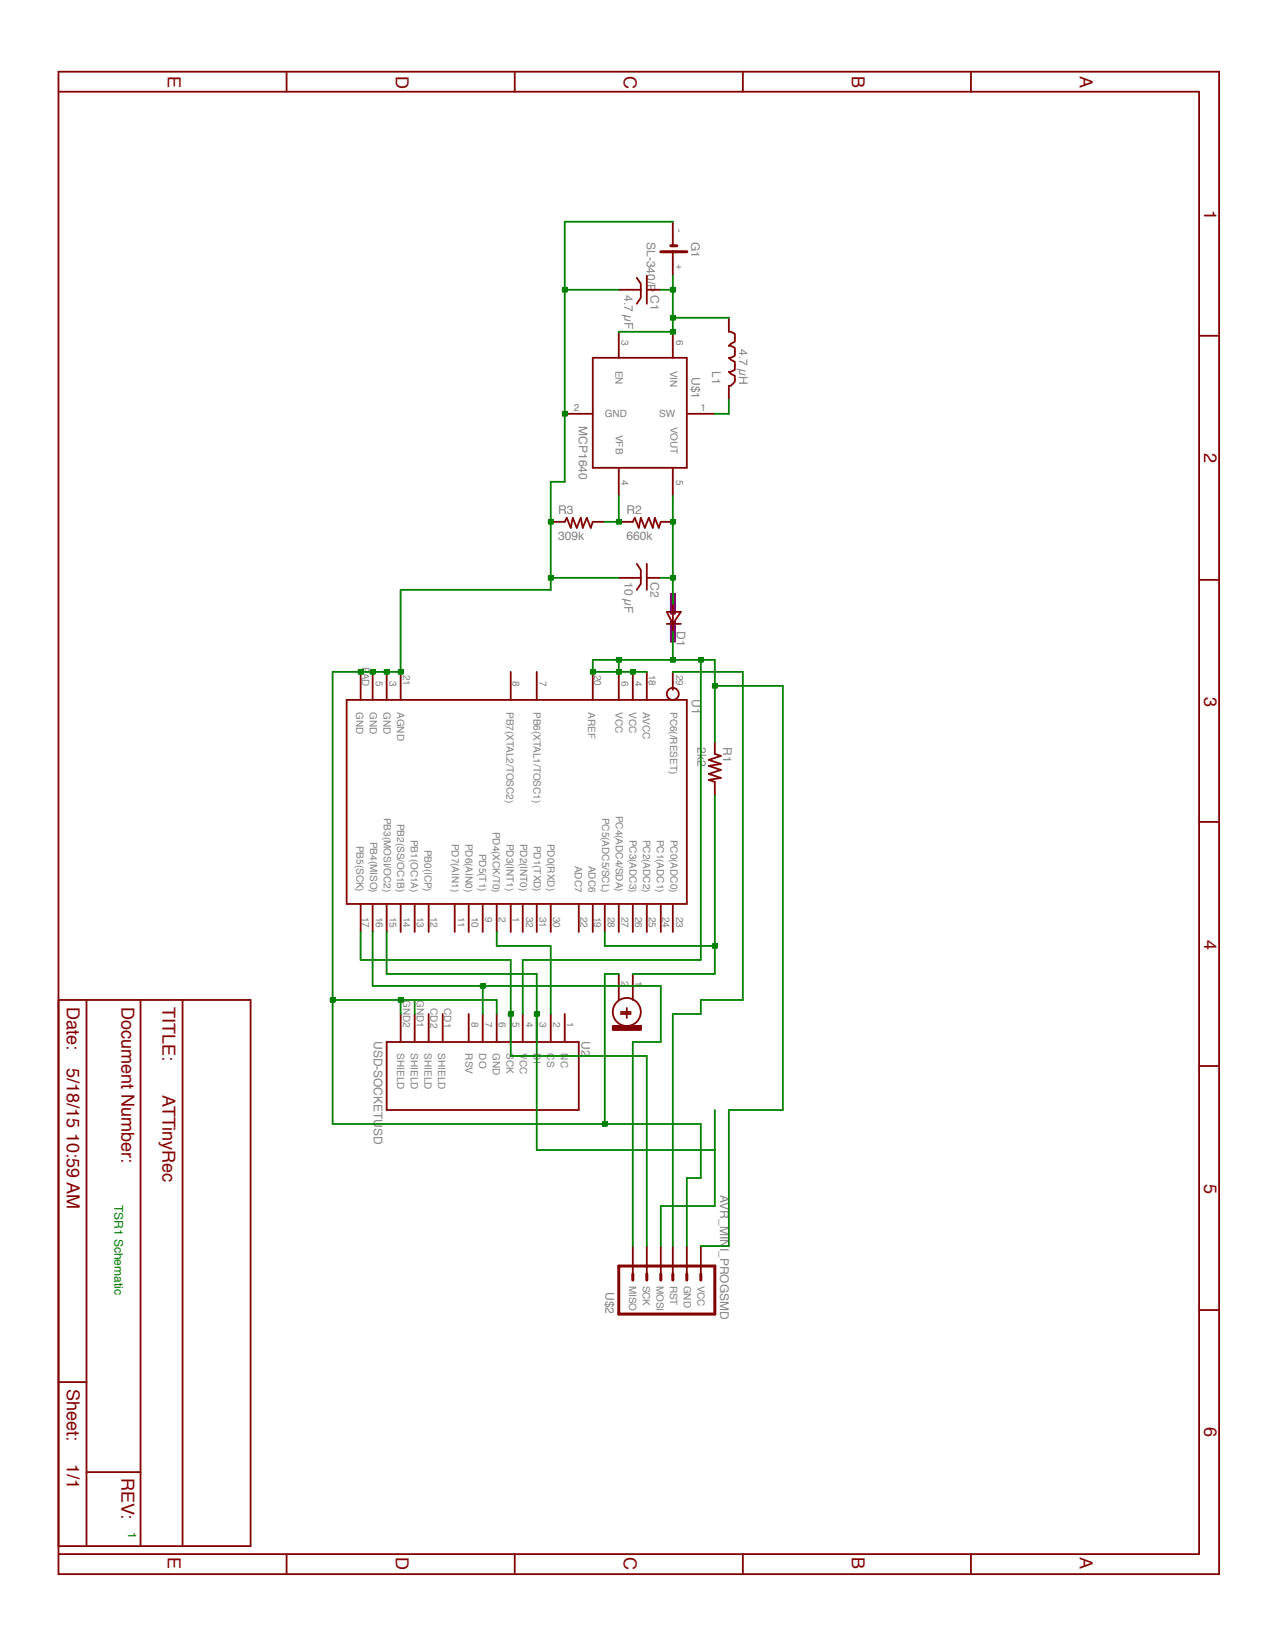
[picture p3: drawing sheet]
<svg xmlns="http://www.w3.org/2000/svg" width="216mm" height="279mm" viewBox="0 0 216 279" stroke-linecap="round" stroke-linejoin="round" font-family="sans-serif">
<path d="M113.9 100.7h.6v3.4h-.6z" fill="#810082"/>
<path d="M113.8 100.7h.6v3.4h-.6z" fill="none" stroke="#810082" stroke-width=".31"/>
<path d="M113.9 105.4h.6v3.4h-.6z" fill="#810082"/>
<path d="M113.8 105.5h.6v3.4h-.6z" fill="none" stroke="#810082" stroke-width=".31"/>
<g fill="none" stroke="#820000" stroke-width=".31">
<path d="M105.3 171.7h1.7M105.3 172h1.7M106.3 171v.7M106.3 172v.7"/>
<circle cx="106.3" cy="171.7" r="2.38"/>
</g>
<path d="M104 174h4.8v.6h-4.8z" fill="#820000"/>
<g fill="none" stroke="#820000" stroke-width=".31">
<path d="M9.9 12.2h196.9v254.8h-196.9zM9.9 15.6h193.5v248h-193.5M48.6 12.2v3.4M87.3 12.2v3.4M126 12.2v3.4M164.7 12.2v3.4M114.1 37.6v4.1M104.9 56.3v4.4M104.9 49.2h3.8M108 47.1l.7 1v1.1M108.7 49.2v1.3l-.7 1M109.7 46.8v4.7"/>
<path d="M109.7 49.2h2.4M114.1 42.7v4.1M114.1 56.3v4.4M123.6 53.9v2.4h.4l.6 .3v1.4l-.6 .3-.4 .4h.4l.6 .3v1.4l-.6 .3h-.4l.4 .3 .6 .4v1.3l-.6 .4h-.4l.4 .3 .6 .4v1l-.6 .6h-.4v2.4M203.4 57h3.4M95.8 70.2h4.7M100.5 60.7h16v18.7h-16zM104.9 79.4v4.7M114.1 79.4v4.7M116.5 70.2h4.7M93.4 88.5h2.4l.3-.7 .7 1.7 .3-1.7 .7 1.7 .7-1.7 .3 1.7 .7-1.7 .7 1.7 .3-1h2.1M104.9 88.5h2.4l.4-.7 .6 1.7 .4-1.7 .7 1.7 .6-1.7 .7 1.7 .4-1.7 .6 1.7 .4-1h2"/>
<path d="M104.9 98h3.8M108 95.7l.7 1v1.3M108.7 98v1l-.7 1.1M109.7 95.7v4.4M109.7 98h2.4M203.4 98.4h3.4M58.8 118.7h57.7v34.6h-57.7zM61.2 114v4.7M63.2 114v4.7M65.6 114v4.7M68 114v4.7M86.6 114v4.7"/>
<path d="M91 114v4.7M100.5 114v4.7M104.9 114v4.7M107.3 114v4.7M109.7 114v4.7M113.1 103.8h2.4l-1.4 2zM113.1 105.8h2.4M114.1 102.4v4.8M114.1 114v3M121.2 125.9v2l1.1 .3-2.1 .7 2.1 .7-2.1 .3 2.1 .7-2.1 .7 2.1 .7-2.1 .3 1 .3v2.4M203.4 139.4h3.4M61.2 153.3v4.8"/>
<path d="M63.2 153.3v4.8M65.6 153.3v4.8M68 153.3v4.8M70.3 153.3v4.8M72.7 153.3v4.8M77.1 153.3v4.8M79.5 153.3v4.8M81.9 153.3v4.8M84.2 153.3v4.8M86.6 153.3v4.8M88.7 153.3v4.8M91 153.3v4.8"/>
<path d="M93.4 153.3v4.8M98.2 153.3v4.8M100.5 153.3v4.8M102.6 153.3v4.8M104.9 153.3v4.8M107.3 153.3v4.8M109.7 153.3v4.8M112.1 153.3v4.8M114.1 153.3v4.8M9.9 169.6h32.6v92.7h-32.6M14.7 169.6v92.7M23.8 169.6v92.7"/>
<path d="M31 169.6v92.7M65.6 176.8h32.6v11.5h-32.6zM68 172v4.8M70.3 172v4.8M72.7 172v4.8M75.1 172v4.8M79.5 172v4.8M81.9 172v4.8M84.2 172v4.8M86.6 172v4.8M88.7 172v4.8M91 172v4.8"/>
<path d="M93.4 172v4.8M95.8 172v4.8M103.9 174h4.8v.7h-4.8zM104.9 165.2v4.4M107.3 165.2v4.4M203.4 180.8h3.4M107.3 211.4v4.7M109.7 211.4v4.7M112.1 211.4v4.7M114.1 211.4v4.7M116.5 211.4v4.7M118.9 211.4v4.7"/>
<path d="M9.9 234.5h4.8M203.4 222.2h3.4M14.7 249.7h9.1M48.6 263.6v3.4M87.3 263.6v3.4M126 263.6v3.4M164.7 263.6v3.4"/>
<circle cx="114.1" cy="117.7" r="1.02"/>
</g>
<path d="M112.1 42.7h4.4M113.8 41.7h1M104.9 214.8h16.3v8.1h-16.3zM107.3 216.1v1.1M109.7 216.1v1.1M112.1 216.1v1.1M114.1 216.1v1.1M116.5 216.1v1.1M118.9 216.1v1.1" fill="none" stroke="#820000" stroke-width=".51"/>
<path d="M121.2 135v30.2h-13.9M102.6 158.1v2.4h18.6" fill="none" stroke="#008100" stroke-width=".31"/>
<path d="M121 160h.7v.7h-.7z" fill="#008100"/>
<path d="M65.6 158.1v7.1h25.4v29.9h30.2v-6.8M120.9 160.1h.7v.7h-.7z" fill="none" stroke="#008100" stroke-width=".31"/>
<path d="M90.8 171.6h.7v.7h-.7z" fill="#008100"/>
<path d="M63.2 158.1v9.2h18.7v4.7M90.7 171.7h.7v.7h-.7zM121.2 195.1v9.5h-9.1v6.8" fill="none" stroke="#008100" stroke-width=".31"/>
<path d="M81.6 166.8h.7v.7h-.7z" fill="#008100"/>
<path d="M61.2 158.1v4.7h25.4v16.3h23.1M81.5 166.9h.7v.7h-.7zM81.9 167.3h30.2v9.5h-4.8v34.6" fill="none" stroke="#008100" stroke-width=".31"/>
<path d="M86.4 171.6h.6v.7h-.6z" fill="#008100"/>
<path d="M104.9 114h2.4M84.2 158.1v2.4h9.2v11.5M86.3 171.7h.7v.7h-.7zM109.7 179.1v32.3" fill="none" stroke="#008100" stroke-width=".31"/>
<path d="M104.7 113.6h.7v.6h-.7z" fill="#008100"/>
<path d="M104.6 113.6h.7v.7h-.7zM107.3 114h2.4" fill="none" stroke="#008100" stroke-width=".31"/>
<path d="M107.1 113.6h.6v.6h-.6z" fill="#008100"/>
<path d="M100.5 111.9h20.7v14M107 113.6h.7v.7h-.7zM118.9 111.9v50.9h-30.2v9.2" fill="none" stroke="#008100" stroke-width=".31"/>
<path d="M118.6 111.5h.7v.7h-.7z" fill="#008100"/>
<path d="M100.5 111.9v2.1M118.5 111.6h.7v.7h-.7zM121.2 116.4h11.6" fill="none" stroke="#008100" stroke-width=".31"/>
<path d="M121 115.9h.7v.7h-.7z" fill="#008100"/>
<path d="M114.1 107.2v4.7M120.9 116h.7v.7h-.7zM132.8 116.4v71.9h-9.2" fill="none" stroke="#008100" stroke-width=".31"/>
<path d="M113.9 111.5h.6v.7h-.6z" fill="#008100"/>
<path d="M104.9 111.9v2.1h-4.4M113.8 111.6h.6v.7h-.6zM123.6 188.3v23.1h-4.7" fill="none" stroke="#008100" stroke-width=".31"/>
<path d="M104.7 111.5h.7v.7h-.7z" fill="#008100"/>
<path d="M104.6 111.6h.7v.7h-.7z" fill="none" stroke="#008100" stroke-width=".31"/>
<path d="M100.3 113.6h.7v.6h-.7z" fill="#008100"/>
<path d="M114.1 46.8v9.5h-9.2M100.2 113.6h.7v.7h-.7zM114.1 114h11.9v55.6h-7.1v2.4h-4.8v39.4" fill="none" stroke="#008100" stroke-width=".31"/>
<path d="M113.9 55.9h.6v.6h-.6z" fill="#008100"/>
<path d="M113.8 55.9h.6v.7h-.6zM114.1 53.9h9.5" fill="none" stroke="#008100" stroke-width=".31"/>
<path d="M113.9 53.5h.6v.7h-.6z" fill="#008100"/>
<path d="M112.1 49.2h2M113.8 53.6h.6v.6h-.6z" fill="none" stroke="#008100" stroke-width=".31"/>
<path d="M113.9 48.7h.6v.7h-.6z" fill="#008100"/>
<path d="M114.1 37.6h-18.3v32.6M95.8 49.2h9.1M113.8 48.8h.6v.7h-.6z" fill="none" stroke="#008100" stroke-width=".31"/>
<path d="M95.5 48.7h.7v.7h-.7z" fill="#008100"/>
<path d="M95.4 48.8h.7v.7h-.7zM95.8 70.2v11.5h-2.4" fill="none" stroke="#008100" stroke-width=".31"/>
<path d="M95.5 69.8h.7v.7h-.7z" fill="#008100"/>
<path d="M95.4 69.9h.7v.6h-.7zM56.4 169.6h27.8v2.4M68 169.6v2.4M70.3 169.6v2.4" fill="none" stroke="#008100" stroke-width=".31"/>
<path d="M67.7 169.2h.7v.7h-.7z" fill="#008100"/>
<path d="M61.2 114h4.4M67.6 169.3h.7v.7h-.7z" fill="none" stroke="#008100" stroke-width=".31"/>
<path d="M62.9 113.6h.7v.6h-.7z" fill="#008100"/>
<path d="M62.9 113.6h.6v.7h-.6zM65.6 114h2.4" fill="none" stroke="#008100" stroke-width=".31"/>
<path d="M65.3 113.6h.7v.6h-.7z" fill="#008100"/>
<path d="M93.4 88.5v11.6h-25.4v13.9M65.2 113.6h.7v.7h-.7z" fill="none" stroke="#008100" stroke-width=".31"/>
<path d="M67.7 113.6h.7v.6h-.7z" fill="#008100"/>
<path d="M61.2 114h-4.8v55.6M67.6 113.6h.7v.7h-.7z" fill="none" stroke="#008100" stroke-width=".31"/>
<path d="M60.9 113.6h.7v.6h-.7z" fill="#008100"/>
<path d="M60.8 113.6h.7v.7h-.7zM104.9 165.2h-2.3v25.5h-46.2v-21.1" fill="none" stroke="#008100" stroke-width=".31"/>
<path d="M56.2 169.2h.6v.7h-.6z" fill="#008100"/>
<path d="M56.1 169.3h.7v.7h-.7zM102.6 190.7h16.3" fill="none" stroke="#008100" stroke-width=".31"/>
<path d="M102.3 190.3h.7v.6h-.7z" fill="#008100"/>
<path d="M93.4 81.7v6.8M102.2 190.3h.7v.7h-.7z" fill="none" stroke="#008100" stroke-width=".31"/>
<path d="M93.2 88.1h.6v.7h-.6z" fill="#008100"/>
<path d="M93.1 88.2h.6v.7h-.6zM93.4 98h11.5" fill="none" stroke="#008100" stroke-width=".31"/>
<path d="M93.2 97.6h.6v.7h-.6z" fill="#008100"/>
<path d="M93.1 97.7h.6v.7h-.6zM104.9 84.1v4.4h-2.3M118.9 190.7v9.1h-2.4v11.6" fill="none" stroke="#008100" stroke-width=".31"/>
<path d="M104.7 88.1h.7v.7h-.7z" fill="#008100"/>
<path d="M104.6 88.2h.7v.7h-.7zM114.1 88.5v9.5h-2" fill="none" stroke="#008100" stroke-width=".31"/>
<path d="M113.9 88.1h.6v.7h-.6z" fill="#008100"/>
<path d="M113.8 88.2h.6v.7h-.6zM114.1 84.1v4.4M114.1 98v4.4" fill="none" stroke="#008100" stroke-width=".31"/>
<path d="M113.9 97.6h.6v.7h-.6z" fill="#008100"/>
<path d="M123.6 67.8v2.4h-2.4M113.8 97.7h.6v.7h-.6z" fill="none" stroke="#008100" stroke-width=".31"/>
<g font-size="3.1" fill="#820000">
<text x="28.5" y="12.8" transform="rotate(90 28.5 12.8)">E</text>
<text x="67.1" y="12.8" transform="rotate(90 67.1 12.8)">D</text>
<text x="105.8" y="12.8" transform="rotate(90 105.8 12.8)">C</text>
<text x="144.5" y="12.8" transform="rotate(90 144.5 12.8)">B</text>
<text x="183.1" y="12.8" transform="rotate(90 183.1 12.8)">A</text>
<text x="204.2" y="35.5" transform="rotate(90 204.2 35.5)">1</text>
<text x="204.2" y="76.9" transform="rotate(90 204.2 76.9)">2</text>
<text x="204.2" y="118.2" transform="rotate(90 204.2 118.2)">3</text>
<text x="204.2" y="159.5" transform="rotate(90 204.2 159.5)">4</text>
<text x="11.3" y="170.8" transform="rotate(90 11.3 170.8)">Date:</text>
<text x="20.6" y="170.8" transform="rotate(90 20.6 170.8)">Document Number:</text>
<text x="27.5" y="170.8" transform="rotate(90 27.5 170.8)">TITLE:</text>
<text x="11.3" y="181.2" transform="rotate(90 11.3 181.2)">5/18/15 10:59 AM</text>
<text x="27.5" y="185.8" transform="rotate(90 27.5 185.8)">ATTinyRec</text>
<text x="204.2" y="200.8" transform="rotate(90 204.2 200.8)">5</text>
<text x="11.3" y="235.6" transform="rotate(90 11.3 235.6)">Sheet:</text>
<text x="204.2" y="242.1" transform="rotate(90 204.2 242.1)">6</text>
<text x="11.3" y="248.4" transform="rotate(90 11.3 248.4)">1/1</text>
<text x="20.6" y="250.7" transform="rotate(90 20.6 250.7)">REV:</text>
<text x="28.5" y="264.2" transform="rotate(90 28.5 264.2)">E</text>
<text x="67.1" y="264.2" transform="rotate(90 67.1 264.2)">D</text>
<text x="105.8" y="264.2" transform="rotate(90 105.8 264.2)">C</text>
<text x="144.5" y="264.2" transform="rotate(90 144.5 264.2)">B</text>
<text x="183.1" y="264.2" transform="rotate(90 183.1 264.2)">A</text>
</g>
<g font-size="2" fill="#808080">
<text x="109.7" y="41.1" transform="rotate(90 109.7 41.1)">SL-340/P</text>
<text x="117.2" y="41.1" transform="rotate(90 117.2 41.1)">G1</text>
<text x="105.9" y="50.1" transform="rotate(90 105.9 50.1)">4.7 µF</text>
<text x="110.3" y="50.1" transform="rotate(90 110.3 50.1)">C1</text>
<text x="125.4" y="59.3" transform="rotate(90 125.4 59.3)">4.7 µH</text>
<text x="117.3" y="64" transform="rotate(90 117.3 64)">U$1</text>
<text x="120.8" y="63" transform="rotate(90 120.8 63)">L1</text>
<text x="98.1" y="72.3" transform="rotate(90 98.1 72.3)">MCP1640</text>
<text x="94.7" y="87.2">R3</text>
<text x="106.2" y="87.2">R2</text>
<text x="94.7" y="91.6">309k</text>
<text x="106.2" y="91.6">660k</text>
<text x="105.9" y="98.7" transform="rotate(90 105.9 98.7)">10 µF</text>
<text x="110.3" y="98.7" transform="rotate(90 110.3 98.7)">C2</text>
<text x="114.8" y="107.1" transform="rotate(90 114.8 107.1)">D1</text>
<text x="117.4" y="118.7" transform="rotate(90 117.4 118.7)">U1</text>
<text x="118.3" y="126.8" transform="rotate(90 118.3 126.8)">2k2</text>
<text x="122.7" y="126.8" transform="rotate(90 122.7 126.8)">R1</text>
<text x="63.4" y="176.6" transform="rotate(90 63.4 176.6)">USD-SOCKETUSD</text>
<text x="98.6" y="176.6" transform="rotate(90 98.6 176.6)">U2</text>
<text x="122.1" y="202.8" transform="rotate(90 122.1 202.8)">AVR_MINI_PROGSMD</text>
<text x="102.7" y="219.2" transform="rotate(90 102.7 219.2)">U$2</text>
</g>
<g font-size="2" fill="#008100">
<text x="19.4" y="204.4" transform="rotate(90 19.4 204.4)">TSR1 Schematic</text>
<text x="21.7" y="260" transform="rotate(90 21.7 260)">1</text>
</g>
<g font-size="1.7" fill="#808080">
<text x="114.7" y="38.9" transform="rotate(90 114.7 38.9)">-</text>
<text x="114.7" y="44.9" transform="rotate(90 114.7 44.9)">+</text>
<text x="105.4" y="57.6" transform="rotate(90 105.4 57.6)">3</text>
<text x="114.7" y="57.6" transform="rotate(90 114.7 57.6)">6</text>
<text x="104.4" y="62.9" transform="rotate(90 104.4 62.9)">EN</text>
<text x="113.7" y="62.9" transform="rotate(90 113.7 62.9)">VIN</text>
<text x="97.3" y="69.7">2</text>
<text x="102.6" y="70.7">GND</text>
<text x="111.8" y="70.7">SW</text>
<text x="118.8" y="69.7">1</text>
<text x="104.4" y="73.8" transform="rotate(90 104.4 73.8)">VFB</text>
<text x="113.7" y="72.4" transform="rotate(90 113.7 72.4)">VOUT</text>
<text x="105.4" y="81.4" transform="rotate(90 105.4 81.4)">4</text>
<text x="114.7" y="81.4" transform="rotate(90 114.7 81.4)">5</text>
<text x="61.4" y="113.1" transform="rotate(90 61.4 113.1)">PAD</text>
<text x="63.7" y="115.5" transform="rotate(90 63.7 115.5)">5</text>
<text x="66.1" y="115.5" transform="rotate(90 66.1 115.5)">3</text>
<text x="68.4" y="114.5" transform="rotate(90 68.4 114.5)">21</text>
<text x="86.9" y="115.5" transform="rotate(90 86.9 115.5)">8</text>
<text x="91.5" y="115.5" transform="rotate(90 91.5 115.5)">7</text>
<text x="100.8" y="114.5" transform="rotate(90 100.8 114.5)">20</text>
<text x="105.4" y="115.5" transform="rotate(90 105.4 115.5)">6</text>
<text x="107.7" y="115.5" transform="rotate(90 107.7 115.5)">4</text>
<text x="110" y="114.5" transform="rotate(90 110 114.5)">18</text>
<text x="114.7" y="114.5" transform="rotate(90 114.7 114.5)">29</text>
<text x="60.4" y="120.8" transform="rotate(90 60.4 120.8)">GND</text>
<text x="62.7" y="120.8" transform="rotate(90 62.7 120.8)">GND</text>
<text x="65" y="120.8" transform="rotate(90 65 120.8)">GND</text>
<text x="67.4" y="120.8" transform="rotate(90 67.4 120.8)">AGND</text>
<text x="85.9" y="120.8" transform="rotate(90 85.9 120.8)">PB7(XTAL2/TOSC2)</text>
<text x="90.5" y="120.8" transform="rotate(90 90.5 120.8)">PB6(XTAL1/TOSC1)</text>
<text x="99.8" y="120.8" transform="rotate(90 99.8 120.8)">AREF</text>
<text x="104.4" y="120.8" transform="rotate(90 104.4 120.8)">VCC</text>
<text x="106.7" y="120.8" transform="rotate(90 106.7 120.8)">VCC</text>
<text x="109" y="120.8" transform="rotate(90 109 120.8)">AVCC</text>
<text x="113.7" y="120.8" transform="rotate(90 113.7 120.8)">PC6(/RESET)</text>
<text x="60.4" y="143.5" transform="rotate(90 60.4 143.5)">PB5(SCK)</text>
<text x="62.8" y="142.8" transform="rotate(90 62.8 142.8)">PB4(MISO)</text>
<text x="65.1" y="138.7" transform="rotate(90 65.1 138.7)">PB3(MOSI/OC2)</text>
<text x="67.4" y="139.7" transform="rotate(90 67.4 139.7)">PB2(SS/OC1B)</text>
<text x="69.7" y="142.5" transform="rotate(90 69.7 142.5)">PB1(OC1A)</text>
<text x="76.6" y="143.1" transform="rotate(90 76.6 143.1)">PD7(AIN1)</text>
<text x="79" y="143.1" transform="rotate(90 79 143.1)">PD6(AIN0)</text>
<text x="83.6" y="141.1" transform="rotate(90 83.6 141.1)">PD4(XCK/T0)</text>
<text x="85.9" y="143.1" transform="rotate(90 85.9 143.1)">PD3(INT1)</text>
<text x="88.2" y="143.1" transform="rotate(90 88.2 143.1)">PD2(INT0)</text>
<text x="90.5" y="143.5" transform="rotate(90 90.5 143.5)">PD1(TXD)</text>
<text x="92.9" y="143.1" transform="rotate(90 92.9 143.1)">PD0(RXD)</text>
<text x="102.1" y="138.7" transform="rotate(90 102.1 138.7)">PC5(ADC5/SCL)</text>
<text x="104.4" y="138.4" transform="rotate(90 104.4 138.4)">PC4(ADC4/SDA)</text>
<text x="106.7" y="142.5" transform="rotate(90 106.7 142.5)">PC3(ADC3)</text>
<text x="109.1" y="142.5" transform="rotate(90 109.1 142.5)">PC2(ADC2)</text>
<text x="111.4" y="142.5" transform="rotate(90 111.4 142.5)">PC1(ADC1)</text>
<text x="113.7" y="142.5" transform="rotate(90 113.7 142.5)">PC0(ADC0)</text>
<text x="72" y="144.1" transform="rotate(90 72 144.1)">PB0(ICP)</text>
<text x="81.3" y="144.8" transform="rotate(90 81.3 144.8)">PD5(T1)</text>
<text x="97.5" y="146.9" transform="rotate(90 97.5 146.9)">ADC7</text>
<text x="99.8" y="146.9" transform="rotate(90 99.8 146.9)">ADC6</text>
<text x="61.4" y="155.5" transform="rotate(90 61.4 155.5)">17</text>
<text x="63.7" y="155.5" transform="rotate(90 63.7 155.5)">16</text>
<text x="66.1" y="155.5" transform="rotate(90 66.1 155.5)">15</text>
<text x="68.4" y="155.5" transform="rotate(90 68.4 155.5)">14</text>
<text x="70.7" y="155.5" transform="rotate(90 70.7 155.5)">13</text>
<text x="73" y="155.5" transform="rotate(90 73 155.5)">12</text>
<text x="77.6" y="155.5" transform="rotate(90 77.6 155.5)">11</text>
<text x="79.9" y="155.5" transform="rotate(90 79.9 155.5)">10</text>
<text x="82.3" y="155.5" transform="rotate(90 82.3 155.5)">9</text>
<text x="84.6" y="155.5" transform="rotate(90 84.6 155.5)">2</text>
<text x="86.9" y="155.5" transform="rotate(90 86.9 155.5)">1</text>
<text x="89.2" y="155.5" transform="rotate(90 89.2 155.5)">32</text>
<text x="91.5" y="155.5" transform="rotate(90 91.5 155.5)">31</text>
<text x="93.8" y="155.5" transform="rotate(90 93.8 155.5)">30</text>
<text x="98.5" y="155.5" transform="rotate(90 98.5 155.5)">22</text>
<text x="100.8" y="155.5" transform="rotate(90 100.8 155.5)">19</text>
<text x="103.1" y="155.5" transform="rotate(90 103.1 155.5)">28</text>
<text x="105.4" y="155.5" transform="rotate(90 105.4 155.5)">27</text>
<text x="107.7" y="155.5" transform="rotate(90 107.7 155.5)">26</text>
<text x="110" y="155.5" transform="rotate(90 110 155.5)">25</text>
<text x="112.4" y="155.5" transform="rotate(90 112.4 155.5)">24</text>
<text x="114.7" y="155.5" transform="rotate(90 114.7 155.5)">23</text>
<text x="105.4" y="166.5" transform="rotate(90 105.4 166.5)">2</text>
<text x="107.7" y="166.5" transform="rotate(90 107.7 166.5)">1</text>
<text x="68.4" y="169.7" transform="rotate(90 68.4 169.7)">GND2</text>
<text x="70.7" y="169.7" transform="rotate(90 70.7 169.7)">GND1</text>
<text x="73" y="171" transform="rotate(90 73 171)">CD2</text>
<text x="75.3" y="171" transform="rotate(90 75.3 171)">CD1</text>
<text x="79.9" y="173.4" transform="rotate(90 79.9 173.4)">8</text>
<text x="82.3" y="173.4" transform="rotate(90 82.3 173.4)">7</text>
<text x="84.6" y="173.4" transform="rotate(90 84.6 173.4)">6</text>
<text x="86.9" y="173.4" transform="rotate(90 86.9 173.4)">5</text>
<text x="89.2" y="173.4" transform="rotate(90 89.2 173.4)">4</text>
<text x="91.5" y="173.4" transform="rotate(90 91.5 173.4)">3</text>
<text x="93.8" y="173.4" transform="rotate(90 93.8 173.4)">2</text>
<text x="96.2" y="173.4" transform="rotate(90 96.2 173.4)">1</text>
<text x="67.4" y="178.7" transform="rotate(90 67.4 178.7)">SHIELD</text>
<text x="69.7" y="178.7" transform="rotate(90 69.7 178.7)">SHIELD</text>
<text x="72" y="178.7" transform="rotate(90 72 178.7)">SHIELD</text>
<text x="74.3" y="178.7" transform="rotate(90 74.3 178.7)">SHIELD</text>
<text x="78.9" y="178.7" transform="rotate(90 78.9 178.7)">RSV</text>
<text x="81.2" y="178.7" transform="rotate(90 81.2 178.7)">DO</text>
<text x="83.6" y="178.7" transform="rotate(90 83.6 178.7)">GND</text>
<text x="85.9" y="178.7" transform="rotate(90 85.9 178.7)">SCK</text>
<text x="88.2" y="178.7" transform="rotate(90 88.2 178.7)">VCC</text>
<text x="90.5" y="178.7" transform="rotate(90 90.5 178.7)">DI</text>
<text x="92.8" y="178.7" transform="rotate(90 92.8 178.7)">CS</text>
<text x="95.1" y="178.7" transform="rotate(90 95.1 178.7)">NC</text>
<text x="106.7" y="218.1" transform="rotate(90 106.7 218.1)">MISO</text>
<text x="109" y="218.1" transform="rotate(90 109 218.1)">SCK</text>
<text x="111.3" y="218.1" transform="rotate(90 111.3 218.1)">MOSI</text>
<text x="113.7" y="218.1" transform="rotate(90 113.7 218.1)">RST</text>
<text x="116" y="218.1" transform="rotate(90 116 218.1)">GND</text>
<text x="118.3" y="218.1" transform="rotate(90 118.3 218.1)">VCC</text>
</g>
</svg>
